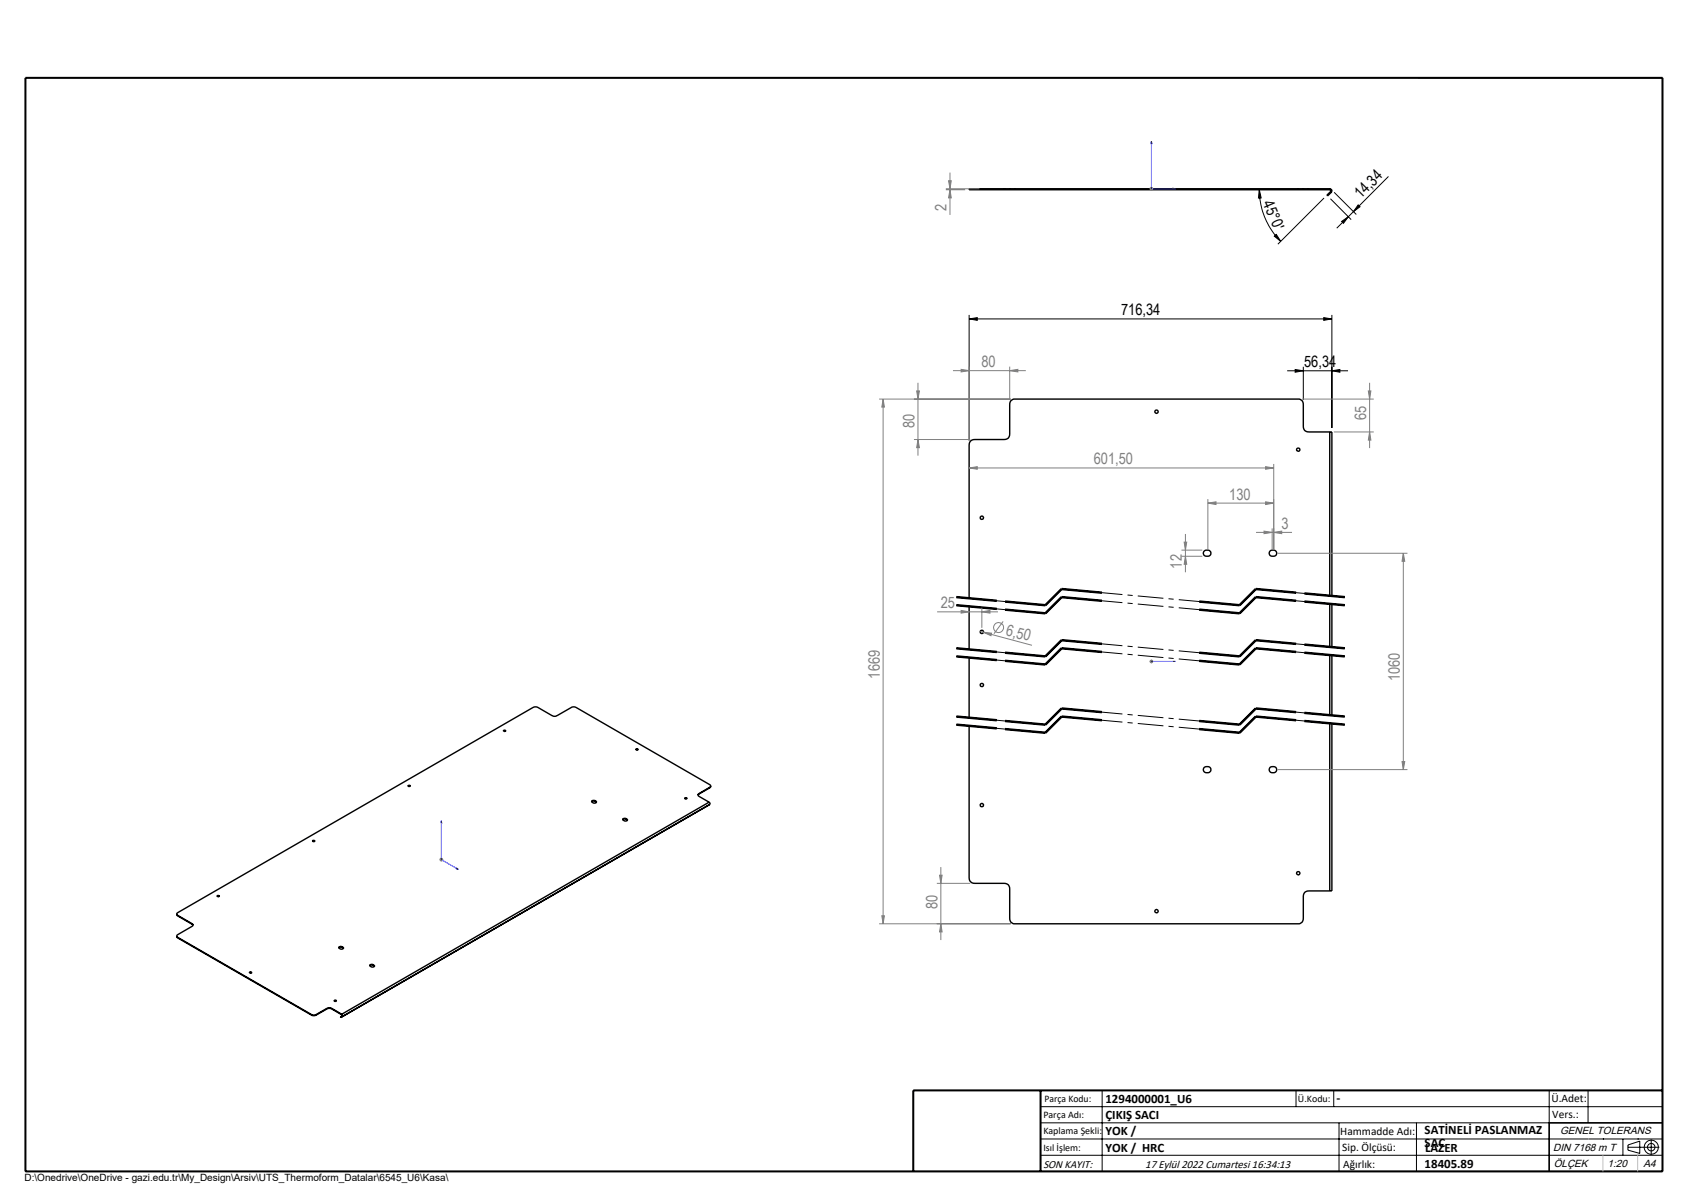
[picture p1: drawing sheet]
<svg xmlns="http://www.w3.org/2000/svg" width="420mm" height="297mm" viewBox="0 0 420 297" stroke-linecap="round" stroke-linejoin="round" font-family="sans-serif">
<g fill="none" stroke="#000" stroke-width=".35">
<path d="M240.6 46.6h-1.3v.2h1.3M240.6 46.8h7.4M240.6 46.6h7.4M240.6 46.6v.2M248 46.8h1.3M248 46.6h1.3M248 46.6v.2M249.3 46.8h1.2M249.3 46.6h1.2M249.3 46.6v.2M250.5 46.6v.2M250.5 46.8h70.1"/>
<path d="M250.5 46.6h70.1M320.6 46.8h1.2M320.6 46.6h1.2M320.6 46.6v.2M321.8 46.8h1.2M321.8 46.6h1.2M321.8 46.6v.2M323 46.8h5.3M323 46.6h5.3M323 46.6v.2M328.3 46.6a.52 .52 0 0 1 .5 .3 .52 .52 0 0 1-.1 .6M328.3 46.8l.3 .3-.1 .2"/>
<path d="M328.3 46.6v.2M328.5 47.3l-.9 .9 .2 .2 .9-.9M328.5 47.3l.2 .2M328.3 106.6h.6v40.5M328.3 106.6h-5.3a1.21 1.21 0 0 1-1.2-1.2v-5.6a1.21 1.21 0 0 0-1.2-1.3h-70.1a1.21 1.21 0 0 0-1.2 1.3v7.5a1.21 1.21 0 0 1-1.3 1.2h-7.4a1.26 1.26 0 0 0-1.3 1.2v38M328.3 106.6v40.5M297.3 136.1a.86 .86 0 0 1 1.4-.1 .86 .86 0 0 1-.2 1.3 .85 .85 0 0 1-1.1-.1 .85 .85 0 0 1-.1-1.1zM313.7 135.9a.86 .86 0 0 1 1.3 .1 .86 .86 0 0 1-.1 1.2 .86 .86 0 0 1-1.3 0 .86 .86 0 0 1 .1-1.3zM239.3 149.7v10.7M328.3 149.1v10.6M328.9 149.2v10.6M239.3 179.2v37.6a1.33 1.33 0 0 0 1.3 1.3h7.4a1.21 1.21 0 0 1 1.3 1.2v7.5a1.21 1.21 0 0 0 1.2 1.3h70.1a1.21 1.21 0 0 0 1.2-1.3v-5.6a1.21 1.21 0 0 1 1.2-1.2h5.3"/>
<path d="M239.3 162.3v14.9M328.3 161.7v14.9M328.3 178.6v41.4M328.9 178.6v41.4h-.6M328.9 161.8v14.8M100.8 194l.4-.1 .1 .2-.4 .1zM101.2 194.1h-.4M101.2 194.1h.1M124.3 180.4l.4-.1 .1 .2-.2 .1zM124.4 180.5h.4M147 197.7l-.1-.1a.38 .38 0 0 0-.5 0 .38 .38 0 0 0-.1 .5l.2 .2a.39 .39 0 0 0 .5 0 .39 .39 0 0 0 .1-.5M147 197.8l-.5-.1-.4 .2"/>
<path d="M147 197.7l.1 .1M147 197.7v.1M147 197.8l.1 .1M147.1 197.9l.1 .1M147.1 197.8v.1M157 185l.4-.1 .2 .1-.4 .2zM157 185.1h.5M169.1 197.2h.5M172.6 195.9a.35 .35 0 0 0-.3 .4 .35 .35 0 0 0 .3 .3l2.5 1.4M172.6 196l-.3 .3M172.6 195.9v.1M175.1 198l.2 .6"/>
<path d="M175.1 198l-90.7 52.4M175.2 194.4a.35 .35 0 0 0 .3-.4 .35 .35 0 0 0-.3-.3l-33.1-19.1h-.9l-3.7 2.1-.7 .1-4.1-2.2-.7-.1-88.1 50.8a.35 .35 0 0 0-.3 .4 .35 .35 0 0 0 .3 .3M175.2 194.4l-2.6 1.5M175.2 194.4v.1M175.2 194.5l-2.6 1.5M175.3 198.6l-90.7 52.4M175.3 198.6l-91.2 52.6M175.5 194.1l-.3 .4M297.3 189.5a.9 .9 0 0 1 1.3-.2 .9 .9 0 0 1 .2 1.2 .9 .9 0 0 1-1.3 .2 .9 .9 0 0 1-.2-1.2zM313.6 189.5a.9 .9 0 0 1 1.2-.2 .9 .9 0 0 1 .2 1.2 .9 .9 0 0 1-1.2 .2 .9 .9 0 0 1-.2-1.2zM77.2 207.7h.5M77.3 207.5h.3l.1 .2-.4 .1z"/>
<path d="M154.6 202.1l-.3-.1a.3 .3 0 0 0-.5 .1 .3 .3 0 0 0 .1 .4l.4 .2a.35 .35 0 0 0 .5 0 .35 .35 0 0 0 0-.5M154.6 202.2h-.5l-.3 .2M154.6 202.1l.2 .1M154.6 202.1v.1M154.6 202.2l.2 .1M154.8 202.3l.1 .2M154.8 202.2v.1M43.6 231.1l.3 .5M43.6 225.6l.3 .5M43.9 231.4l33 19.1M43.9 226l3.5 2M43.9 226v.1"/>
<path d="M43.9 231.4v.2M43.9 231.6l33 19M43.9 226.1l3.5 2.1M47.4 228a.35 .35 0 0 1 .3 .4 .35 .35 0 0 1-.3 .3l-3.5 2a.35 .35 0 0 0-.3 .4 .35 .35 0 0 0 .3 .3M47.4 228.2l.3 .2M47.4 228v.2M53.6 221.3h.5M84.5 233.7h-.2a.34 .34 0 0 0-.5 0 .34 .34 0 0 0 0 .4l.4 .2a.34 .34 0 0 0 .5 0 .34 .34 0 0 0 0-.4M84.5 233.9l-.6-.1-.3 .2M84.5 233.7l.2 .2M84.5 233.7v.2M84.5 233.9l.2 .1"/>
<path d="M84.7 234l.1 .1M84.7 233.9v.1M92.1 238.2l-.2-.1a.35 .35 0 0 0-.5 .1 .35 .35 0 0 0 .2 .5l.2 .1a.35 .35 0 0 0 .5-.1 .35 .35 0 0 0 0-.4M92.1 238.3l-.4-.1-.4 .2M92.1 238.3l.2 .1M92.1 238.2l.2 .1M92.1 238.2v.1M92.3 238.4l.2 .1M92.3 238.3v.1M61.6 240h.3l.2 .2-.3 .1zM61.6 240.2h.5M76.9 250.5l.4 .1 .8-.1"/>
<path d="M76.9 250.6l.4 .2 .8-.2M76.9 250.5v.1M78.1 250.5v.1M80.7 249l.4-.2 .8 .2M80.7 249.1l.4-.1 .8 .1M80.7 249l-2.6 1.5M80.7 249v.1M80.7 249.1l-2.6 1.5M81.9 249l2.5 1.4M81.9 249v.1M81.9 249.1l2.5 1.4M82.5 247l.3-.1 .2 .2-.3 .1z"/>
<path d="M82.5 247.2h.5M84.4 250.4l.2 .6M84.4 250.5l.1 .3M84.4 250.4v.1M84.5 250.8l.1 .2M84.5 250.8l-.5 .3 .1 .1M84.6 251l-.5 .2M410.5 277.2h-28v12"/>
<circle cx="285.6" cy="101.6" r=".41"/>
<circle cx="320.6" cy="111" r=".41"/>
<circle cx="242.4" cy="127.8" r=".41"/>
<circle cx="242.4" cy="156" r=".41"/>
<circle cx="242.4" cy="169.1" r=".41"/>
<circle cx="169.4" cy="197.2" r=".21"/>
<circle cx="242.4" cy="198.8" r=".41"/>
<circle cx="320.6" cy="215.6" r=".41"/>
<circle cx="53.9" cy="221.3" r=".22"/>
<circle cx="285.6" cy="225" r=".41"/>
</g>
<g fill="none" stroke="#808080" stroke-width=".25">
<path d="M233.5 46.6h8.3M233.5 46.8h4.8M234.2 44.6h.7l-.3 2zM234.6 42.6v10.5M234.6 46.8l.3 2.1h-.7zM283.8 46.6h1M284 46.2l.7 .8M284.3 46.1v1M284.7 46.2l-.7 .8M217.1 98.5h32.5M218.1 98.5v129.6M218.1 98.5l.3 2h-.7z"/>
<path d="M226.3 96.5h.7l-.3 2zM226.7 94.5v18M235.3 91.5h18M237.3 91.2l2 .3-2 .3zM239.3 90.5v18.3M249.3 91.5l2-.3v.6zM249.3 90.5v8.3M321.6 98.5h17.6M337.9 96.5h.6l-.3 2zM338.2 94.5v16.1M225.7 108.5h13.9M226.7 108.5l.3 2h-.7z"/>
<path d="M239.3 115.5l2-.3v.6zM239.3 115.5h75.2M312.5 115.2l2 .3-2 .3zM314.5 114.5v21.1M329.4 106.6h9.8M338.2 106.6l.3 2.1h-.6zM291.7 135.8h5.2M291.7 137.3h5.2M292.4 133.8h.6l-.3 2zM292.7 131.8v9.5M292.7 137.3l.3 2h-.6zM298.2 124.2l2-.3v.7z"/>
<path d="M298.2 123.2v12.4M298.2 124.2h16.3M310.1 131.4h8.9M312.1 131.1l2 .3-2 .4zM312.5 123.9l2 .3-2 .4zM314.1 130.5v5.1M314.5 131.4l2-.3v.7zM315.5 136.6h32M346.5 136.6l.4 2h-.7zM346.5 136.6v53.4M231.4 151.1h15M237.3 150.7l2 .4-2 .3z"/>
<path d="M242 155.9l.8 .2M242.4 151.1l2-.4v.7zM242.4 150v5M242.8 156.1l2 .2-.1 .6zM242.8 156.1l12 3.2M247.7 153.4l-2.3 3.1M283.8 163.3h1M284 162.9l.7 .8M284.3 162.8v1M284.7 162.9l-.7 .8M315.5 190h32M346.2 188h.7l-.4 2z"/>
<path d="M108.5 212.2h1M108.6 211.9l.7 .7M109 211.7v1M109.3 211.9l-.7 .7M231.3 218.1h8.3M232 216.1h.6l-.3 2zM232.3 214.1v18M217.1 228.1h32.5M217.7 226.1h.7l-.3 2zM232.3 228.1l.3 2h-.6z"/>
<circle cx="246.6" cy="154.9" r="1.23"/>
</g>
<g fill="none" stroke="#000" stroke-width=".25">
<path d="M350.2 19.2h60.3v12.6M310.9 46.8l.5 2.1h-.7zM310.9 46.8a18 18 0 0 0 5.3 12.8M314.6 58.3l.5-.4 1.1 1.7zM326.9 48.9l-11.4 11.4M328.5 49.1l5.1 5.1M329.4 47.5l5.5 5.4M331.3 54.7l1.6-1.2-1.2 1.6zM332.9 53.5l-2.8 2.8M335.4 50.6l.4 .4-1.6 1.2zM342.8 43.6l-9.9 9.9M239.3 78.7l2-.3v.7z"/>
<path d="M239.3 77.7v31.1M239.3 78.7h89.6M326.8 78.4l2.1 .3-2.1 .4zM328.9 77.7v28M317.8 91.5h15M319.8 91.2l2 .3-2 .4zM321.8 90.6v8.2M328.9 91.5l1.9-.3v.7zM236.1 149.6l10 .9M236.1 147.6l10 .9M236.1 149.4l10 .9M236.1 147.4l10 .9"/>
<path d="M236.2 149.2l9.9 .9M236.2 147.2l9.9 .9M236.2 159.9l9.9 .9M248.1 150.7l10 .9M248.1 148.7l10 .9M248.2 150.3l9.9 .9M248.2 148.3l9.9 .9M262 147.3l-4 4M262 145.3l-4 4M262 159.9l-4 4M262 157.9l-4 4M262.1 147.6l10 .9"/>
<path d="M262.1 145.6l10 .9M262.1 158.2l10 .9M262.1 147.2l10 .9M262.1 145.2l10 .9M262.1 159.9l10 .9M262.1 157.9l10 .9M262.2 147.5l-4 4M262.2 145.5l-4 4M262.2 158.2l-4 4M272.1 148.3l-10-.9-4 4-9.9-.9M272.1 146.3l-10-.9-4 4-9.9-.9M272.1 159l-10-.9-4 4-9.9-1"/>
<path d="M296.1 150.7l10 .9M296.1 148.7l10 .9M296.1 150.3l10 .9M296.1 148.3l10 .9M309.9 147.3l-4 4M309.9 145.3l-4 4M309.9 159.9l-4 4M309.9 157.9l-4 4M310.1 147.6l9.9 .9zM310.1 145.6l9.9 .9M310.1 158.2l9.9 .9M310.1 147.2l9.9 .9"/>
<path d="M310.1 145.2l9.9 .9M310.1 159.9l9.9 .9M310.1 157.9l9.9 .9M310.2 147.5l-4 4M310.2 145.5l-4 4M310.2 158.2l-4 4M320 148.3l-9.9-.9-4 4-10-.9M320 146.3l-9.9-.9-4 4-10-.9M320 159l-9.9-.9-4 4-10-1M322.1 148.7l9.9 .9M322.1 146.7l9.9 .9M322.1 159.3l9.9 .9"/>
<path d="M322.1 148.5l9.9 .9M322.1 146.5l9.9 .9M322.1 159.1l9.9 1M322.1 148.3l10 .9M322.1 146.3l10 .9M322.1 159l10 .9M236.1 162.2l10 .9M236.1 160.2l10 .9M236.1 179.1l10 .9M236.1 177.1l10 .9M236.1 162.1l10 .9M236.1 160.1l10 .9"/>
<path d="M236.1 178.9l10 .9M236.1 176.9l10 .9M236.2 161.9l9.9 .9M236.2 178.7l9.9 .9M236.2 176.7l9.9 .9M248.1 163.3l10 .9M248.1 161.3l10 .9M248.1 178.2l10 .9M248.2 163l9.9 .9M248.2 161l9.9 .9M248.2 179.8l9.9 .9M248.2 177.8l9.9 .9"/>
<path d="M262 176.8l-4 4M262 174.8l-4 4M262.1 160.2l10 .9M262.1 177.1l10 .9M262.1 175.1l10 .9M262.1 176.7l10 .9M262.1 174.7l10 .9M262.2 160.2l-4 4M262.2 177l-4 4M262.2 175l-4 4M272.1 161l-10-.9-4 4-9.9-1M272.1 177.8l-10-.9-4 4-9.9-.9"/>
<path d="M272.1 175.8l-10-.9-4 4-9.9-.9M296.1 163.3l10 .9M296.1 161.3l10 .9M296.1 178.2l10 .9M296.1 163l10 .9M296.1 161l10 .9M296.1 179.8l10 .9M296.1 177.8l10 .9M309.9 176.8l-4 4M309.9 174.8l-4 4M310.1 160.2l9.9 .9M310.1 177.1l9.9 .9"/>
<path d="M310.1 175.1l9.9 .9M310.1 176.7l9.9 .9M310.1 174.7l9.9 .9M310.2 160.2l-4 4M310.2 177l-4 4M310.2 175l-4 4M320 161l-9.9-.9-4 4-10-1M320 177.8l-9.9-.9-4 4-10-.9M320 175.8l-9.9-.9-4 4-10-.9M322.1 161.3l9.9 .9M322.1 178.2l9.9 .9M322.1 176.2l9.9 .9"/>
<path d="M322.1 161.1l9.9 1M322.1 178l9.9 .9M322.1 176l9.9 .9M322.1 161l10 .9M322.1 177.8l10 .9M322.1 175.8l10 .9M248.1 180.2l10 .9M296.1 180.2l10 .9M256.9 273.2h153.6M256.9 277.2h153.6M272.1 269.2v20M320 269.2v4"/>
<path d="M329.3 269.2v4M330.6 277.2v12M349.7 277.2v12M382.5 269.2v20M392.1 269.2v8M225.5 289.2h185M256.9 281.2h153.6M256.9 285.2h153.6M395.8 281.2h.1M400.7 281.2v4M402 283.2h7.7M402 282.7l2.9-1v3.1l-2.9-.9z"/>
<path d="M404.4 281.2h.1M407.7 281.3v3.8"/>
<circle cx="407.7" cy="283.2" r=".93"/>
<circle cx="407.7" cy="283.2" r="1.74"/>
</g>
<path d="M284.3 34.9l.1 .6h-.2zM284.3 34.9v11.7h5.9M289.6 46.5l.6 .1-.6 .1zM284.2 163.3h.2zM284.3 163.3h.1M284.3 163.3h5.9M290.2 163.3h-.6h.6M109 202.6v9.6l4.1 2.4M109 202.6l.1 .6-.2-.1zM112.7 214.3l.4 .3-.4-.1z" fill="none" stroke="#00f" stroke-width=".25"/>
<path d="M258.1 151.4l-22-2M258.1 149.4l-22-2M332 149.4l-21.9-2M332 147.4l-21.9-2M258.1 164.1l-22-2M258.1 162.1l-22-2M258.1 178.9l-22-2M332 162.1l-21.9-2M332 160.1l-21.9-2M332 178.9l-21.9-2M332 176.9l-21.9-2M258.1 180.9l-22-2" fill="none" stroke="#000" stroke-width=".25" stroke-dasharray="6.3 1.3 1.3 1.3" stroke-dashoffset="2.3" stroke-linecap="butt"/>
<path d="M262.1 147.4l-4 4M262.1 145.4l-4 4M262.1 158.1l-4 4M310.1 147.4l-4 4M310.1 145.4l-4 4M310.1 158.1l-4 4M262.1 160.1l-4 4M262.1 176.9l-4 4M262.1 174.9l-4 4M310.1 160.1l-4 4M310.1 176.9l-4 4M310.1 174.9l-4 4" fill="none" stroke="#000" stroke-width=".25" stroke-dasharray="6.3 1.3 1.3 1.3" stroke-dashoffset="2.8" stroke-linecap="butt"/>
<path d="M306.1 151.4l-44-4M306.1 149.4l-44-4M306.1 164.1l-44-4M306.1 162.1l-44-4M306.1 178.9l-44-4M306.1 180.9l-44-4" fill="none" stroke="#000" stroke-width=".25" stroke-dasharray="6.3 1.3 1.3 1.3" stroke-dashoffset="1.4" stroke-linecap="butt"/>
<path d="M6.3 19.2h404.2v270h-404.2zM256.9 269.2v20M410.5 269.2h-185v20" fill="none" stroke="#000" stroke-width=".5"/>
<path d="M392.1 281.2h.1M395.8 285.2v4M404.4 285.2v4" fill="none" stroke="#c0c0c0" stroke-width=".25"/>
<g fill="#00f">
<path d="M289.6 46.5l.6 .1-.6 .1zM284.3 34.9l.1 .6h-.2z"/>
<path d="M112.7 214.3l.4 .3-.4-.1zM109 202.6l.1 .6-.2-.1z"/>
<path d="M289.6 163.3h.6zM284.2 163.3h.2z"/>
</g>
<g fill="#000">
<path d="M310.9 46.8l.5 2.1h-.7zM314.6 58.3l.5-.4 1.1 1.7z"/>
<path d="M331.3 54.7l1.6-1.2-1.2 1.6zM335.4 50.6l.4 .4-1.6 1.2z"/>
<path d="M239.3 78.7l2-.3v.7zM326.8 78.4l2.1 .3-2.1 .4zM319.8 91.2l2 .3-2 .4zM328.9 91.5l1.9-.3v.7z"/>
</g>
<g fill="#808080">
<path d="M242.8 156.1l2 .2-.1 .6z"/>
<path d="M312.5 123.9l2 .3-2 .4zM298.2 124.2l2-.3v.7z"/>
<path d="M312.1 131.1l2 .3-2 .4zM314.5 131.4l2-.3v.7z"/>
<path d="M237.3 91.2l2 .3-2 .3zM249.3 91.5l2-.3v.6z"/>
<path d="M242.4 151.1l2-.4v.7zM237.3 150.7l2 .4-2 .3zM312.5 115.2l2 .3-2 .3zM239.3 115.5l2-.3v.6z"/>
<path d="M234.2 44.6h.7l-.3 2zM234.6 46.8l.3 2.1h-.7zM218.1 98.5l.3 2h-.7zM217.7 226.1h.7l-.3 2zM226.3 96.5h.7l-.3 2zM226.7 108.5l.3 2h-.7zM337.9 96.5h.6l-.3 2zM338.2 106.6l.3 2.1h-.6zM232 216.1h.6l-.3 2zM232.3 228.1l.3 2h-.6zM346.5 136.6l.4 2h-.7zM346.2 188h.7l-.4 2zM292.4 133.8h.6l-.3 2zM292.7 137.3l.3 2h-.6z"/>
</g>
<g font-size="3.9" fill="#808080">
<text x="233.7" y="52.2" transform="rotate(-90 233.7 52.2)">2</text>
<text x="242.3" y="90.6">80</text>
<text x="225.8" y="105.7" transform="rotate(-90 225.8 105.7)">80</text>
<text x="337.3" y="103.7" transform="rotate(-90 337.3 103.7)">65</text>
<text x="270" y="114.7">601,50</text>
<text x="303.5" y="123.3">130</text>
<text x="316.4" y="130.6">3</text>
<text x="291.8" y="140.4" transform="rotate(-90 291.8 140.4)">12</text>
<text x="232.3" y="150.2">25</text>
<text x="248.2" y="156.7" transform="rotate(15 248.2 156.7)">6,50</text>
<text x="217.2" y="167.5" transform="rotate(-90 217.2 167.5)">1669</text>
<text x="345.7" y="168.2" transform="rotate(-90 345.7 168.2)">1060</text>
<text x="231.5" y="224.4" transform="rotate(-90 231.5 224.4)">80</text>
</g>
<g font-size="3.9">
<text x="311.8" y="50.2" transform="rotate(67 311.8 50.2)">45°0'</text>
<text x="336" y="49.2" transform="rotate(-45 336 49.2)">14,34</text>
<text x="276.8" y="77.9">716,34</text>
<text x="322" y="90.7">56,34</text>
</g>
<g font-size="3.2">
<text x="272.9" y="272.3">1294000001_U6</text>
<text x="330" y="272.2">-</text>
<text x="272.9" y="280.3">YOK /</text>
<text x="272.9" y="276.3">ÇIKIŞ SACI</text>
<text x="351.8" y="280">SATİNELİ PASLANMAZ</text>
<text x="272.9" y="284.4">YOK / HRC</text>
<text x="351.8" y="283.2">SAC</text>
<text x="351.9" y="284.3">LAZER</text>
<text x="351.8" y="288.3">18405.89</text>
</g>
<g font-size="2.8">
<text x="383" y="272.2">Ü.Adet:</text>
<text x="330.9" y="280.3">Hammadde Adı:</text>
<text x="383.3" y="276">Vers.:</text>
<text x="331.4" y="284.3">Sip. Ölçüsü:</text>
<text x="257.6" y="288.3">SON KAYIT:</text>
<text x="282.8" y="288.3">17 Eylül 2022 Cumartesi 16:34:13</text>
<text x="331.6" y="288.3">Ağırlık:</text>
</g>
<g font-size="2.6">
<text x="385.2" y="279.9">GENEL TOLERANS</text>
<text x="383.5" y="284">DIN 7168 m T</text>
<text x="383.6" y="288.1">ÖLÇEK</text>
<text x="396.9" y="288.1">1:20</text>
<text x="405.8" y="288.1">A4</text>
</g>
<g font-size="2.5">
<text x="257.9" y="272">Parça Kodu:</text>
<text x="320.5" y="272">Ü.Kodu:</text>
<text x="257.6" y="280">Kaplama Şekli:</text>
<text x="257.6" y="276">Parça Adı:</text>
<text x="257.6" y="284.1">Isıl İşlem:</text>
<text x="6.1" y="291.6">D:\Onedrive\OneDrive - gazi.edu.tr\My_Design\Arsiv\UTS_Thermoform_Datalar\6545_U6\Kasa\</text>
</g>
</svg>
